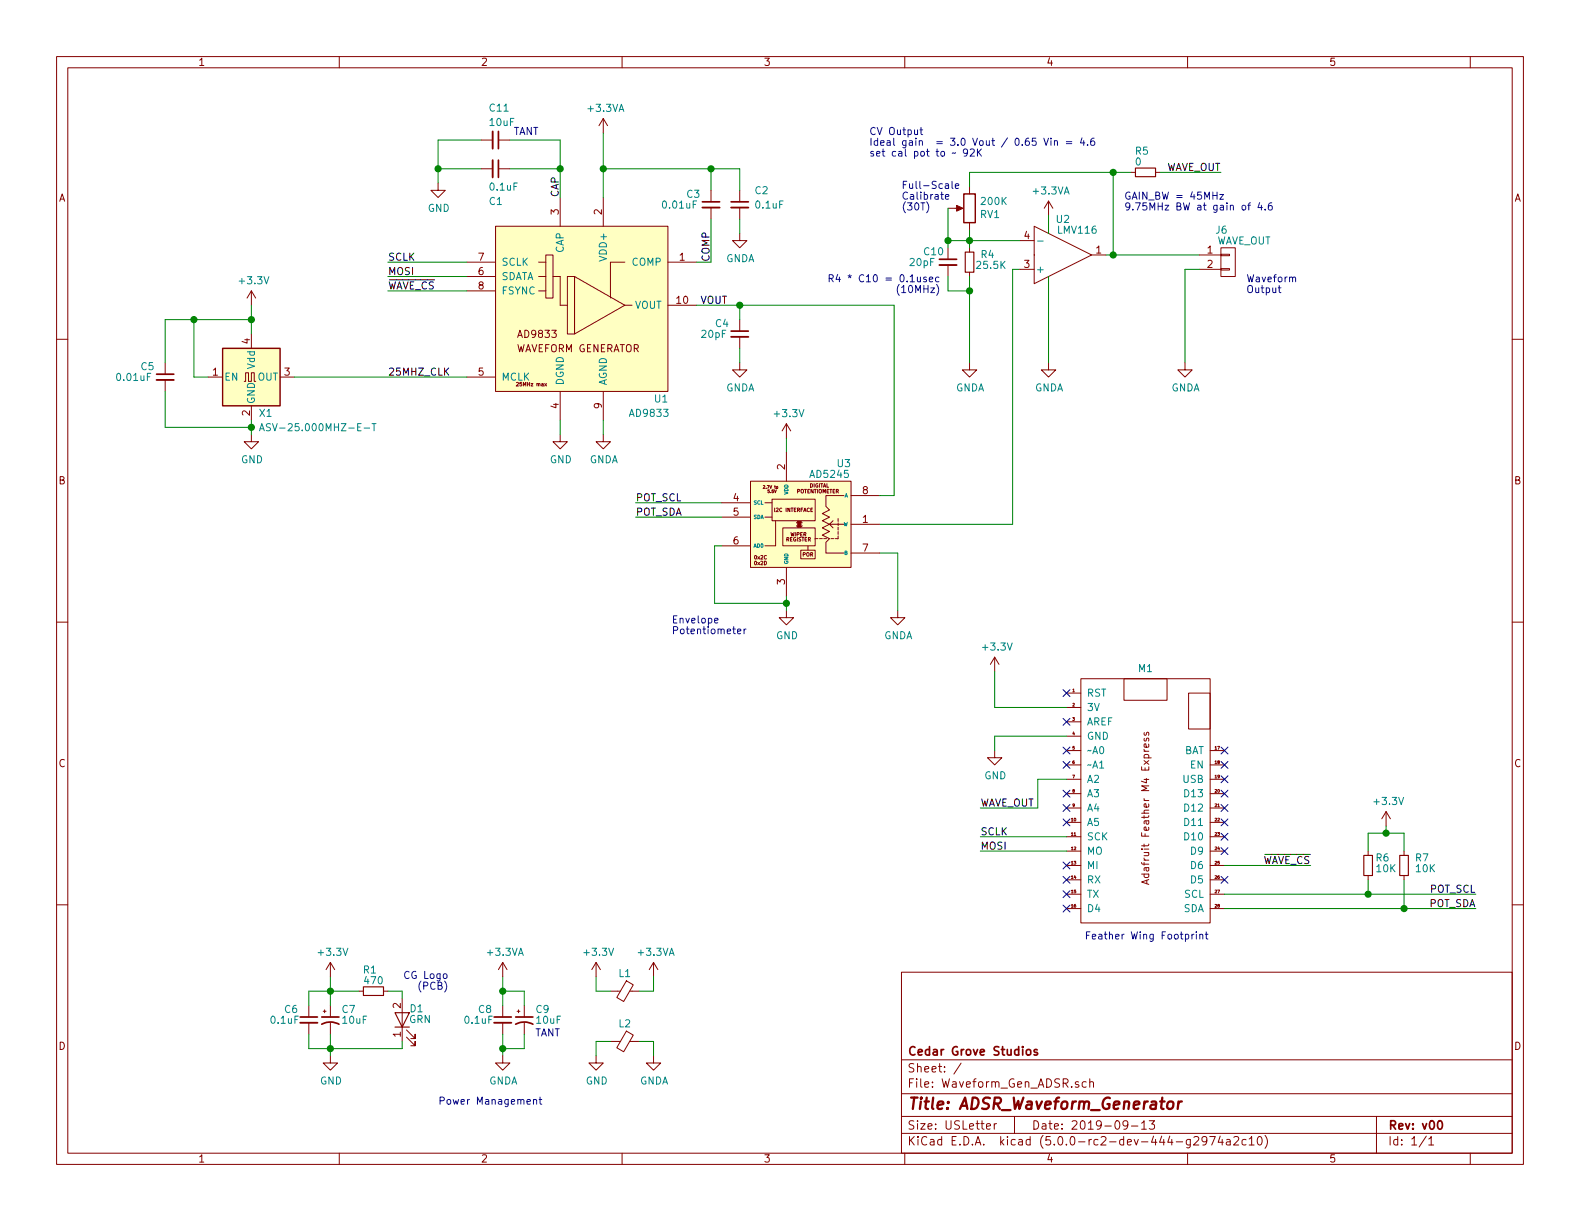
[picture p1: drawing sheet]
<svg xmlns="http://www.w3.org/2000/svg" width="279mm" height="216mm" viewBox="0 0 279 216" stroke-linecap="round" stroke-linejoin="round" font-family="sans-serif">
<g fill="none" stroke="#840000" stroke-width=".18">
<path d="M10 10h259.4v195.9h-259.4zM12 12h255.4v191.9h-255.4zM60 10v2M110 10v2M160 10v2M210 10v2M260 10v2M77.5 32.4v1.3h1.2l-1.2 1.2-1.3-1.2h1.3M85.1 24.8h2M85.1 29.8h2M88.1 24.8h2.1M88.1 29.8h2.1"/>
<path d="M99.1 34.9v5.1M106.7 21v2.5M106.7 34.9v5.1M106.7 21l-.8 1.2M106.7 21l.7 1.2M125.7 33.7v2M125.7 36.7v2M130.8 33.7v2M130.8 36.7v2M167.6 36.8h2.3M171.4 33v1.3M171.4 39.4v1.2"/>
<path d="M185.4 35.6l-.7 1.2M185.4 35.6v2.5M185.4 35.6l.8 1.2M200 30.5h.8M204.3 30.5h.8M10 60h2M44.4 51.4v2.6M44.4 59.1v2.5M44.4 51.4l-.7 1.3M44.4 51.4l.8 1.3M82.5 51.4h5.1M82.5 48.9h5.1"/>
<path d="M82.5 46.4h5.1M87.6 40h30.5v29.2h-30.5zM95.2 51.4h1.3M95.2 48.9h1.3M95.2 46.4h1.3M96.5 45.1h1.3v7.6h-1.3zM97.8 48.9h1.3v5.1h1.2M100.3 48.9h1.3v10.2h-1.3zM101.6 48.9l8.9 5.1-8.9 5.1zM110.5 46.4h-2.6v6.3M110.5 54h1.3M118.1 46.4h5.1"/>
<path d="M118.1 54h5.1M130.8 41.3v1.2h1.3l-1.3 1.3-1.3-1.3h1.3M130.8 56.5v2M130.8 59.6v2M167.6 43.8v2M167.6 46.9v2M171.4 43.8v.8M171.4 48.1v.8M180.3 47.6h2.6M180.3 42.5h2.6M182.9 40l10.1 5.1-10.1 5.1zM193 45.1h2.6"/>
<path d="M212.1 45.1h3.8M212.1 47.6h3.8M215.9 47.5h1.5v.3h-1.5zM215.9 45h1.5v.2h-1.5zM215.9 43.8h2.5v5.1h-2.5zM267.4 60h2M29.2 64.1v2.1M29.2 67.2v2M36.8 66.7h2.6M43.2 67.4h.2v-1.5h.5v1.5h.5v-1.5h.6v1.5h.2M44.4 76.8v1.3h1.3l-1.3 1.3-1.2-1.3h1.2M44.4 71.8v2.5"/>
<path d="M49.5 66.7h2.6M82.5 66.7h5.1M96.3 67.8l.3 .4M96.6 67.8l-.3 .4M99.1 76.8v1.3h1.2l-1.2 1.3-1.3-1.3h1.3M99.1 69.2v5.1M106.7 76.8v1.3h1.2l-1.2 1.3-1.3-1.3h1.3M106.7 69.2v5.1M130.8 64.1v1.3h1.3l-1.3 1.3-1.3-1.3h1.3M139.1 74.9l-.8 1.3M139.1 74.9v2.6M139.1 74.9l.7 1.3"/>
<path d="M171.4 64.1v1.3h1.3l-1.3 1.3-1.2-1.3h1.2M185.4 64.1v1.3h1.3l-1.3 1.3-1.3-1.3h1.3M209.5 64.1v1.3h1.3l-1.3 1.3-1.2-1.3h1.2M127.6 91.4h5.1M127.6 88.9h5.1M127.6 96.5h5.1M132.7 85.1h17.8v15.2h-17.8zM135.3 91.4h1.2M135.3 88.9h1.2M136.5 88.3h7.6v3.8h-7.6zM137.2 92.1v4.4h-1.9M138.4 93.3h5.7v3.2h-5.7z"/>
<path d="M139.1 80v5.1M140.8 92.5l.3-.3v1l-.3-.2M141.6 97.3h2.5v1.5h-2.5zM141.9 92.5l-.3-.3v1l.3-.2M142.9 96.5v.8M144.1 95.3h.6M144.9 95.3h.5M145.7 95.3h.5M146.7 92.7l.6 .6M146.9 95.3h.5M147.3 92.1l-.6 .6h2.5M148.2 94.7v.6h-.5"/>
<path d="M148.2 91.7v.5M148.2 92.5v.5M148.2 93.2v.5M148.2 94v.5M149.2 87.6h-3.2v1.9l.7 .7-1.3 .6 1.3 .6-1.3 .7 1.3 .6-1.3 .6 1.3 .7-1.3 .6 1.3 .7-.7 .6v1.9h3.2M150.5 92.7h5.1M150.5 97.8h5.1M150.5 87.6h5.1M10 110h2M139.1 108v1.2h1.2l-1.2 1.3-1.3-1.3h1.3M139.1 100.3v5.1M158.7 108v1.2h1.3l-1.3 1.3-1.2-1.3h1.2"/>
<path d="M175.9 116.2l-.8 1.3M175.9 116.2v2.5M175.9 116.2l.8 1.3M267.4 110h2M175.9 132.7v1.3h1.3l-1.3 1.3-1.3-1.3h1.3M188.6 122.6h2.5M188.6 132.7h2.5M188.6 135.3h2.5M188.6 137.8h2.5M188.6 125.1h2.5M188.6 127.6h2.5M188.6 130.2h2.5"/>
<path d="M191.1 120h22.9v43.2h-22.9zM198.8 120h7.6v3.8h-7.6zM202.4 130.6l-.1 .3 .2 .1h.2l.1-.4h.3v.4M202.4 129.5l-.1 .3 .2 .2 .2-.1 .1-.4h.3v.5M203.1 131.6v.4l-.1 .1h-.6v-.5l.2-.1 .1 .6M210.2 122.6h3.8v6.3h-3.8zM214 132.7h2.5M214 135.3h2.5M214 137.8h2.5M10 160h2M188.6 145.4h2.5M188.6 148h2.5"/>
<path d="M188.6 150.5h2.5M188.6 153h2.5M188.6 155.6h2.5M188.6 158.1h2.5M188.6 140.3h2.5M188.6 142.9h2.5M202.8 155.7v.6M203.1 155.5l-1.2 .5 1.2 .4M214 145.4h2.5M214 148h2.5M214 150.5h2.5M214 153h2.5"/>
<path d="M214 155.6h2.5M214 158.1h2.5M214 140.3h2.5M214 142.9h2.5M241.9 150.5v.8M241.9 154.8v.8M245.1 143.5l-.8 1.3M245.1 143.5v2.6M245.1 143.5l.8 1.3M248.3 150.5v.8M248.3 154.8v.8M267.4 160h2"/>
<path d="M54.6 177.8v2M57.1 178.8h.6M57.4 178.6v.5M58.4 170.2v2.5M58.4 177.8v2M58.4 170.2l-.7 1.3M58.4 170.2l.8 1.3M63.5 175.3h.8M67.8 175.3h.8M71.1 176.5v7.7M88.9 170.2v2.5M88.9 177.8v2"/>
<path d="M88.9 170.2l-.8 1.3M88.9 170.2l.8 1.3M91.4 178.8h.5M91.7 178.6v.5M92.7 177.8v2M105.4 170.2l-.8 1.3M105.4 170.2v2.5M105.4 170.2l.8 1.3M107.9 175.3h1.8M110.8 173.4l1.2 .7-1.7 3-1.2-.7zM111.4 175.3h1.6M115.6 170.2l-.8 1.3"/>
<path d="M115.6 170.2v2.5M115.6 170.2l.7 1.3M159.4 171.9h108v32h-108zM188.6 160.7h2.5M214 160.7h2.5M54.6 180.8v2.1M58.4 186.7v1.3h1.3l-1.3 1.2-1.3-1.2h1.3M58.4 180.8v2.1M71.9 183.4l1.5 1.5v-.7v.7h-.8M71.9 182.1l1.5 1.5v-.7v.7h-.8M88.9 186.7v1.3h1.3l-1.3 1.2-1.3-1.2h1.3M88.9 180.8v2.1"/>
<path d="M92.7 180.8v2.1M105.4 186.7v1.3h1.3l-1.3 1.2-1.3-1.2h1.3M107.9 184.2h1.8M110.8 182.3l1.2 .7-1.7 3-1.2-.7zM111.4 184.2h1.6M115.6 186.7v1.3h1.2l-1.2 1.2-1.3-1.2h1.3M159.4 197.4h108M159.4 193.4h108M159.4 187.4h108M170 188l-1.3 1.9M174.4 199.2l.8-.2-.1-.2-.4-.1-.3 .2 .1 .7h.6M175.8 198.7v1"/>
<path d="M176.2 198.7l-.3 .1-.1 .2M179.4 197.4v3M192.1 191.3h-.5l-.2 .2v.6l.2 .2 .5-.1M192.7 191.4l.1-.1a.37 .37 0 0 1 .6 .2v.8M192.7 190.8v1.5M199.4 198.8l-.1 .2a.48 .48 0 0 1-.6 0v-.7a.48 .48 0 0 1 .6-.1l.1 .1a1.19 1.19 0 0 1-.2 1.3l-.5 .1M200.1 199.1h1.1M201.9 198.6l.4-.4v1.5M201.9 199.7h.8M203.2 198.2h1l-.5 .6 .4 .1v.6l-.2 .2-.7-.2M243.4 197.4v6.5M60 203.9v2"/>
<path d="M110 203.9v2M159.4 200.4h108M160 203.9v2M210 203.9v2M210.5 201.5v1.2l-.3 .3-.3-.1M210.5 201.5h-.4l-.3 .3 .1 .5 .2 .2 .4-.1M211.1 201.1l.3-.1h.3l.3 .4-1 1.1h1M213.4 201.6l-.1 .2a.48 .48 0 0 1-.7 0v-.7a.48 .48 0 0 1 .7-.1v.1a1.19 1.19 0 0 1-.2 1.3l-.4 .1M213.9 201h1l-.6 1.5M215.8 200.9l-.4 1.1h.9M216.1 201.5v1M216.9 201.5h.6l.1 1"/>
<path d="M217.6 201.8l-.6 .1a.29 .29 0 0 0-.2 .3 .29 .29 0 0 0 .2 .3l.6-.1M218.2 201.1l.2-.1h.4l.2 .4-.9 1.1h.9M220.3 201.5h-.4l-.3 .3 .1 .5 .2 .2 .4-.1M220.9 201.4l.4-.4v1.5M220.9 202.5h.9M222.5 201.1l.2-.1a.81 .81 0 0 1 .6 .6 .81 .81 0 0 1-.3 .8l-.2 .1a.79 .79 0 0 1-.3-1.4zM223.7 200.8a1.71 1.71 0 0 1 0 2.2M252.2 200.9l-1.2 1.9M252.7 201.4l.4-.4v1.5M252.7 202.5h.8M260 203.9v2"/>
</g>
<g fill="none" stroke="#840000" stroke-width=".3">
<path d="M88.1 23.2v3.1M88.1 28.3v3.1M124.2 35.7h3.1M129.3 35.7h3M129.3 58.5h3M166.1 45.8h3.1M27.7 66.2h3M53.1 179.8h3M56.9 179.8h3M87.4 179.8h3M91.2 179.8h3M56.9 181.1a3.2 3.2 0 0 1 3 0"/>
<path d="M91.2 181.1a3.2 3.2 0 0 1 3 0M181.6 185.7l.2-.1 .4 .1v.7l-.2 .2-.4-.2zM183.4 185.6h-.3l-.2 .2v.2l.5 .1v.4h-.5M254.4 198.3l.2-.1a.81 .81 0 0 1 .6 .6 .81 .81 0 0 1-.3 .8l-.2 .1a.79 .79 0 0 1-.3-1.4z"/>
</g>
<path d="M206.6 194.9a.54 .54 0 0 1 .5-.1 .54 .54 0 0 1 .4 .3l-.1 .6a.56 .56 0 0 1-.5 .4 .56 .56 0 0 1-.5-.4zM208.4 194.8l-.1 1.3M209 194.8a.5 .5 0 0 0-.6 .3" fill="none" stroke="#840000" stroke-width=".41"/>
<path d="M87.1 23.2v3.1M87.1 28.3v3.1M124.2 36.7h3.1M129.3 36.7h3M129.3 59.6h3M166.1 46.9h3.1M27.7 67.2h3M53.1 180.8h3M87.4 180.8h3" fill="none" stroke="#840000" stroke-width=".33"/>
<g fill="none" stroke="#008400" stroke-width=".18">
<path d="M77.5 29.8h7.6M85.1 24.8h-7.6v7.6M90.2 29.8h8.9M90.2 24.8h8.9v10.1M106.7 29.8h24.1v3.9M106.7 23.5v11.4M125.7 38.7v7.7h-2.5M125.7 29.8v3.9M130.8 38.7v2.6M167.6 36.8v7M185.4 38.1v3.2M196.8 30.5v14.6"/>
<path d="M200 30.5h-28.6v2.5M205.1 30.5h10.8M34.3 56.5v10.2h2.5M44.4 54v5.1M44.4 56.5h-15.2v7.6M68.6 51.4h13.9M68.6 46.4h13.9M68.6 48.9h13.9M123.2 54h34.9v33.6h-2.5M130.8 54v2.5M167.6 48.9v2.5h3.8M167.6 42.5h12.7"/>
<path d="M171.4 40.6v3.2M171.4 48.9v15.2M180.3 47.6h-1.2v45.1h-23.5M185.4 48.9v15.2M195.6 45.1h16.5M212.1 47.6h-2.6v16.5M29.2 69.2v6.4h15.2M44.4 74.3v2.5M52.1 66.7h30.4M99.1 74.3v2.5M106.7 74.3v2.5M130.8 61.6v2.5"/>
<path d="M139.1 77.5v2.5M112.4 88.9h15.2M112.4 91.4h15.2M127.6 96.5h-1.2v10.2h12.7M155.6 97.8h3.1v10.2M139.1 105.4v2.6M175.9 118.7v6.4h12.7M188.6 130.2h-12.7v2.5M188.6 137.8h-5.1v5.1h-10.1M173.4 148h15.2M173.4 150.5h15.2M216.5 153h15.3"/>
<path d="M216.5 158.1h44.5M241.9 150.5v-3.2h6.4v3.2M241.9 155.6v2.5M245.1 146.1v1.2M248.3 155.6v5.1M58.4 172.7v5.1M63.5 175.3h-8.9v2.5M68.6 175.3h2.5v1.2M88.9 175.3h3.8v2.5M88.9 172.7v5.1M105.4 172.7v2.6h2.5M115.6 172.7v2.6h-2.6"/>
<path d="M216.5 160.7h44.5M54.6 182.9v2.5h16.5v-1.2M58.4 182.9v3.8M88.9 182.9v3.8M92.7 182.9v2.5h-3.8M107.9 184.2h-2.5v2.5M113 184.2h2.6v2.5"/>
</g>
<g fill="#008400" stroke="#008400" stroke-width=".25">
<circle cx="58.4" cy="185.4" r=".51"/>
<circle cx="171.5" cy="42.5" r=".51"/>
<circle cx="167.6" cy="42.5" r=".51"/>
<circle cx="196.9" cy="45.1" r=".51"/>
<circle cx="171.5" cy="51.4" r=".51"/>
<circle cx="77.5" cy="29.8" r=".51"/>
<circle cx="99.1" cy="29.8" r=".51"/>
<circle cx="106.7" cy="29.8" r=".51"/>
<circle cx="125.7" cy="29.8" r=".51"/>
<circle cx="58.4" cy="175.3" r=".51"/>
<circle cx="88.9" cy="185.4" r=".51"/>
<circle cx="88.9" cy="175.3" r=".51"/>
<circle cx="196.9" cy="30.5" r=".51"/>
<circle cx="44.5" cy="56.5" r=".51"/>
<circle cx="44.5" cy="75.6" r=".51"/>
<circle cx="34.3" cy="56.5" r=".51"/>
<circle cx="130.8" cy="54" r=".51"/>
<circle cx="139.1" cy="106.7" r=".51"/>
<circle cx="248.3" cy="160.7" r=".51"/>
<circle cx="241.9" cy="158.1" r=".51"/>
<circle cx="245.1" cy="147.3" r=".51"/>
</g>
<g fill="none" stroke="#0000c2" stroke-width=".18">
<path d="M162.7 23h.5M162.9 22.5v1.1l.3 .2M163.9 35.7a1.4 1.4 0 0 1 0 1.9M167.2 34.8l.6-.1-.1-.3h-.3l-.2 .2 .1 .6h.4M168.4 32.1v1l.1 .2M168.9 32.9l.6-.1v-.3h-.4l-.2 .2 .1 .6h.5M169 27l-.6 .1M171.1 26.9l-.3 .2h-.3l-.1-.2 .1-.5 .3-.1 .2 .2a.87 .87 0 0 1-.3 1.1h-.2M171.6 26.5l.5-.2 .2 .4-.1 .2-.7 .7h.8M172.8 26.3v1.3M173 26.9l.6 .7M173.6 26.3l-.8 .8"/>
<path d="M184.6 24.4l.4 1.3 .4-1.3M185.9 24.4v.2M185.9 24.9v.8M186.5 25l.1-.1h.3l.1 .8M186.5 24.9v.8M188.6 25h.9M188.6 25.4h.9M191.3 24.4l-.2 .9h.7M191.6 24.9v.8M192.3 25.6v.1M193.5 24.4l-.5 .2-.1 .4v.6l.2 .1h.4l.1-.2-.1-.5-.4-.1-.2 .3M214.5 34.6h.7"/>
<path d="M215.2 34v1.2M215.7 34.4h.7l-.7 .8h.7M220.6 36.3h.5M221.1 35.9l-.3 .1v1.1M222.8 35.8l-.3 .9h.7M223.1 36.3v.8M223.7 37v.1M224.9 35.9h-.4a.87 .87 0 0 0 0 1.2l.4-.1v-.5l-.4-.2-.2 .3M146.6 49.2l.7-.1v-.4l-.2-.1h-.5v1.2M146.9 49.2l.4 .6M148.1 48.5l-.3 .9h.8M148.4 49v.8"/>
<path d="M150 48.7l.3 .2 .2-.2M150.1 49.1l.2-.2 .1 .2M159 50.3a1.47 1.47 0 0 0 0 1.9M226 50.9h.5M226.2 50.5v1.1l.3 .1M228.6 49.2l.2-.2h.3v.8M126.4 109.7l.6-.1-.1-.2-.4-.1-.1 .2v.6h.5M130.4 111.6l.6-.1v-.2l-.4-.1-.2 .2 .1 .6h.5M131.6 111.2v.9M131.9 111.2l-.3 .3M210.8 165.2v.8M211.1 165.2l-.3 .2"/>
<path d="M211.6 164.8v.1M211.6 165.2v.8M212.2 165.3l.1-.1 .3 .1 .1 .7M212.2 165.2v.8M213.1 165.2h.5M213.3 164.8v1.1l.3 .1M94.3 194.5l.2-.1 .3 .1 .1 .7M94.3 194.4v.8M95.3 194.4h.5M95.5 194v1.1l.3 .1"/>
</g>
<path d="M200.8 29.7h3.5v1.5h-3.5zM170.7 44.6h1.5v3.5h-1.5zM241.2 151.3h1.5v3.5h-1.5zM247.5 151.3h1.5v3.5h-1.5zM64.3 174.5h3.5v1.5h-3.5zM69.8 179.1h2.6l-1.3 2.5zM69.8 181.6h2.6" fill="none" stroke="#840000" stroke-width=".2"/>
<path d="M170.4 34.3h2.1v5.1h-2.1zM39.4 61.6h10.1v10.2h-10.1z" fill="none" stroke="#840000" stroke-width=".25"/>
<g fill="#840000" stroke="#840000" stroke-width=".18">
<path d="M169.2 36.3l1.1 .5-1.1 .5z"/>
<path d="M141.1 92.2h.5v1h-.5z"/>
</g>
<g fill="#ffffc2" stroke="#ffffc2" stroke-width=".18">
<path d="M87.6 40h30.5v29.2h-30.5z"/>
<path d="M39.4 61.6h10.1v10.2h-10.1z"/>
<path d="M132.7 85.1h17.8v15.2h-17.8z"/>
</g>
<path d="M183.5 42.6h1M45.9 76.2l.4-1.3 .4 1.3M46 75.8h.6M47.8 75l-.5-.1-.1 .1-.1 .3 .1 .2 .5 .1 .1 .3-.2 .3-.5-.1M64.4 75.7h1M65.8 74.9h.7M66.1 74.9v1.3M194.5 134.9l.3-.4v1.3M194.5 135.8h.7M194.6 132.1l.2-.1a.69 .69 0 0 1 .4 .6 .69 .69 0 0 1-.4 .7l-.2-.2-.1-.3z" fill="none" stroke="#008484" stroke-width=".18"/>
<g fill="none" stroke="#000084" stroke-width=".18">
<path d="M188 139.7l1.2 1.2M188 134.6l1.2 1.3M188 132.1l1.2 1.2M188 127l1.2 1.2M188 121.9l1.2 1.3M189.2 139.7l-1.2 1.2M189.2 134.6l-1.2 1.3M189.2 132.1l-1.2 1.2M189.2 127l-1.2 1.2M189.2 121.9l-1.2 1.3M215.9 132.1l1.2 1.2M215.9 134.6l1.2 1.3"/>
<path d="M215.9 137.2l1.2 1.2M215.9 139.7l1.2 1.2M217.1 132.1l-1.2 1.2M217.1 134.6l-1.2 1.3M217.1 137.2l-1.2 1.2M217.1 139.7l-1.2 1.2M188 157.5l1.2 1.2M188 155l1.2 1.2M188 152.4l1.2 1.2M188 144.8l1.2 1.2M188 142.3l1.2 1.2M189.2 157.5l-1.2 1.2"/>
<path d="M189.2 155l-1.2 1.2M189.2 152.4l-1.2 1.2M189.2 144.8l-1.2 1.2M189.2 142.3l-1.2 1.2M215.9 142.3l1.2 1.2M215.9 144.8l1.2 1.2M215.9 147.3l1.2 1.3M215.9 149.9l1.2 1.2M215.9 155l1.2 1.2M217.1 142.3l-1.2 1.2M217.1 144.8l-1.2 1.2M217.1 147.3l-1.2 1.3"/>
<path d="M217.1 149.9l-1.2 1.2M217.1 155l-1.2 1.2M188 160l1.2 1.3M189.2 160l-1.2 1.3"/>
</g>
<text font-size="2.8" fill="#840000" x="160.4" y="196.2">Title: ADSR_Waveform_Generator</text>
<g font-size="2.1" fill="#840000">
<text x="160.4" y="189.6">Sheet: /</text>
<text x="160.4" y="186.6">Cedar Grove Studios</text>
<text x="160.4" y="192.3">File: Waveform_Gen_ADSR.sch</text>
<text x="160.4" y="202.5">KiCad E.D.A. kicad (5.0.0-rc2-dev-444-g2974a2c10)</text>
<text x="160.4" y="199.7">Size: USLetter</text>
<text x="182.4" y="199.7">Date: 2019-09-13</text>
<text x="245.4" y="199.7">Rev: v00</text>
<text x="245.4" y="202.5">Id: 1/1</text>
</g>
<g font-size="1.8" fill="#840000">
<text x="35" y="11.6">1</text>
<text x="85" y="11.6">2</text>
<text x="135" y="11.6">3</text>
<text x="185" y="11.6">4</text>
<text x="235" y="11.6">5</text>
<text x="10.4" y="35.6">A</text>
<text x="267.8" y="35.6">A</text>
<text x="98.8" y="37.9" transform="rotate(-90 98.8 37.9)">3</text>
<text x="106.4" y="37.9" transform="rotate(-90 106.4 37.9)">2</text>
<text x="84.6" y="46.1">7</text>
<text x="120.2" y="46.1">1</text>
<text x="181.1" y="47.4">3</text>
<text x="181.1" y="42.3">4</text>
<text x="193.8" y="44.8">1</text>
<text x="213.5" y="44.8">1</text>
<text x="213.5" y="47.4">2</text>
<text x="84.6" y="48.6">6</text>
<text x="84.6" y="51.2">8</text>
<text x="119.7" y="53.7">10</text>
<text x="91.8" y="59.7">AD9833</text>
<text x="44.2" y="60.8" transform="rotate(-90 44.2 60.8)">4</text>
<text x="91.1" y="62.3">WAVEFORM GENERATOR</text>
<text x="37.6" y="66.4">1</text>
<text x="50.3" y="66.4">3</text>
<text x="84.6" y="66.4">5</text>
<text x="44.2" y="73.5" transform="rotate(-90 44.2 73.5)">2</text>
<text x="98.8" y="72.2" transform="rotate(-90 98.8 72.2)">4</text>
<text x="106.4" y="72.2" transform="rotate(-90 106.4 72.2)">9</text>
<text x="138.8" y="83" transform="rotate(-90 138.8 83)">2</text>
<text x="10.4" y="85.6">B</text>
<text x="129.7" y="88.6">4</text>
<text x="152.6" y="87.4">8</text>
<text x="267.8" y="85.6">B</text>
<text x="129.7" y="91.2">5</text>
<text x="152.6" y="92.5">1</text>
<text x="129.7" y="96.3">6</text>
<text x="152.6" y="97.5">7</text>
<text x="138.8" y="103.4" transform="rotate(-90 138.8 103.4)">3</text>
<text x="10.4" y="135.6">C</text>
<text x="267.8" y="135.6">C</text>
<text x="203.2" y="154.9" transform="rotate(-90 203.2 154.9)">Adafruit Feather M4 Express</text>
<text x="70.9" y="178.3" transform="rotate(-90 70.9 178.3)">2</text>
<text x="10.4" y="185.6">D</text>
<text x="70.9" y="183.4" transform="rotate(-90 70.9 183.4)">1</text>
<text x="267.8" y="185.6">D</text>
<text x="35" y="205.5">1</text>
<text x="85" y="205.5">2</text>
<text x="135" y="205.5">3</text>
<text x="185" y="205.5">4</text>
<text x="235" y="205.5">5</text>
</g>
<g font-size="1.8" fill="#008484">
<text x="86.6" y="19.7">C11</text>
<text x="86.7" y="22.3">10uF</text>
<text x="104.1" y="19.8">+3.3VA</text>
<text x="200.8" y="27.4">R5</text>
<text x="200.8" y="29.3">0</text>
<text x="86.7" y="33.7">0.1uF</text>
<text x="121.5" y="35">C3</text>
<text x="133.6" y="34.3">C2</text>
<text x="182.8" y="34.4">+3.3VA</text>
<text x="75.6" y="37.5">GND</text>
<text x="86.6" y="36.2">C1</text>
<text x="117.3" y="36.9">0.01uF</text>
<text x="133.7" y="36.9">0.1uF</text>
<text x="173.4" y="38.6">RV1</text>
<text x="173.6" y="36.2">200K</text>
<text x="186.8" y="39.4">U2</text>
<text x="187.2" y="41.3">LMV116</text>
<text x="215" y="41.3">J6</text>
<text x="88.6" y="47">SCLK</text>
<text x="99.7" y="44.8" transform="rotate(-90 99.7 44.8)">CAP</text>
<text x="107.3" y="45.8" transform="rotate(-90 107.3 45.8)">VDD+</text>
<text x="111.8" y="47">COMP</text>
<text x="128.3" y="46.4">GNDA</text>
<text x="161" y="47">20pF</text>
<text x="163.5" y="45.1">C10</text>
<text x="172.9" y="47.5">25.5K</text>
<text x="173.5" y="45.6">R4</text>
<text x="215" y="43.2">WAVE_OUT</text>
<text x="42.5" y="50.3">+3.3V</text>
<text x="88.6" y="49.5">SDATA</text>
<text x="88.6" y="52.1">FSYNC</text>
<text x="183.1" y="48.3">+</text>
<text x="112.2" y="54.6">VOUT</text>
<text x="124.2" y="59.7">20pF</text>
<text x="126.6" y="57.8">C4</text>
<text x="25" y="65.5">C5</text>
<text x="45.1" y="65.2" transform="rotate(-90 45.1 65.2)">Vdd</text>
<text x="20.8" y="67.4">0.01uF</text>
<text x="39.6" y="67.3">EN</text>
<text x="45.1" y="71.5" transform="rotate(-90 45.1 71.5)">GND</text>
<text x="45.5" y="67.3">OUT</text>
<text x="88.6" y="67.3">MCLK</text>
<text x="99.7" y="68.2" transform="rotate(-90 99.7 68.2)">DGND</text>
<text x="107.3" y="68.2" transform="rotate(-90 107.3 68.2)">AGND</text>
<text x="115.8" y="71.2">U1</text>
<text x="128.3" y="69.2">GNDA</text>
<text x="169" y="69.2">GNDA</text>
<text x="183" y="69.2">GNDA</text>
<text x="207.1" y="69.2">GNDA</text>
<text x="45.9" y="73.7">X1</text>
<text x="47.8" y="76.3">ASV-25.000MHZ-E-T</text>
<text x="111.6" y="73.7">AD9833</text>
<text x="137.1" y="73.8">+3.3V</text>
<text x="42.6" y="81.9">GND</text>
<text x="97.2" y="81.9">GND</text>
<text x="104.2" y="81.9">GNDA</text>
<text x="148.1" y="82.6">U3</text>
<text x="143.5" y="84.5">AD5245</text>
<text x="137.2" y="113">GND</text>
<text x="156.3" y="113">GNDA</text>
<text x="173.9" y="115">+3.3V</text>
<text x="201.3" y="118.8">M1</text>
<text x="192.2" y="123.2">RST</text>
<text x="192.2" y="125.7">3V</text>
<text x="192.2" y="128.3">AREF</text>
<text x="192.2" y="130.8">GND</text>
<text x="174.1" y="137.8">GND</text>
<text x="192.2" y="133.3">A0</text>
<text x="192.2" y="135.9">A1</text>
<text x="209.3" y="133.3">BAT</text>
<text x="210.5" y="135.9">EN</text>
<text x="192.2" y="138.4">A2</text>
<text x="192.2" y="141">A3</text>
<text x="192.2" y="143.5">A4</text>
<text x="209.2" y="138.4">USB</text>
<text x="209.7" y="141">D13</text>
<text x="209.7" y="143.5">D12</text>
<text x="243.2" y="142.3">+3.3V</text>
<text x="192.2" y="146">A5</text>
<text x="192.2" y="148.6">SCK</text>
<text x="209.7" y="146">D11</text>
<text x="209.7" y="148.6">D10</text>
<text x="192.2" y="151.1">MO</text>
<text x="192.2" y="153.7">MI</text>
<text x="210.7" y="151.1">D9</text>
<text x="210.7" y="153.7">D6</text>
<text x="243.4" y="152.3">R6</text>
<text x="243.5" y="154.2">10K</text>
<text x="250.3" y="152.3">R7</text>
<text x="250.4" y="154.2">10K</text>
<text x="192.2" y="156.2">RX</text>
<text x="192.2" y="158.8">TX</text>
<text x="192.2" y="161.3">D4</text>
<text x="209.2" y="161.3">SDA</text>
<text x="209.4" y="158.8">SCL</text>
<text x="210.7" y="156.2">D5</text>
<text x="56.5" y="169">+3.3V</text>
<text x="64.3" y="172.1">R1</text>
<text x="86.3" y="169">+3.3VA</text>
<text x="103.5" y="169">+3.3V</text>
<text x="109.5" y="172.8">L1</text>
<text x="113" y="169">+3.3VA</text>
<text x="50.4" y="179.1">C6</text>
<text x="60.5" y="179.1">C7</text>
<text x="64.6" y="174">470</text>
<text x="72.5" y="179">D1</text>
<text x="84.7" y="179.1">C8</text>
<text x="94.8" y="179.1">C9</text>
<text x="48" y="181">0.1uF</text>
<text x="60.7" y="181">10uF</text>
<text x="72.3" y="180.9">GRN</text>
<text x="82.3" y="181">0.1uF</text>
<text x="94.9" y="181">10uF</text>
<text x="109.5" y="181.7">L2</text>
<text x="56.6" y="191.8">GND</text>
<text x="86.4" y="191.8">GNDA</text>
<text x="103.6" y="191.8">GND</text>
<text x="113.1" y="191.8">GNDA</text>
</g>
<g font-size="1.8" fill="#0000c2">
<text x="90.8" y="23.9">TANT</text>
<text x="153.7" y="23.9">CV Output</text>
<text x="153.7" y="25.8">Ideal gain = 3.0 Vout / 0.65 Vin = 4.6</text>
<text x="153.7" y="27.7">set cal pot to 92K</text>
<text x="159.4" y="33.4">Full-Scale</text>
<text x="159.4" y="35.3">Calibrate</text>
<text x="198.8" y="35.3">GAIN_BW = 45MHz</text>
<text x="159.4" y="37.2">(30T)</text>
<text x="198.8" y="37.2">9.75MHz BW at gain of 4.6</text>
<text x="150.7" y="49.9">R4 * C10 = 0.1usec</text>
<text x="159.6" y="51.8">(10MHz)</text>
<text x="220.3" y="49.9">Waveform</text>
<text x="220.3" y="51.8">Output</text>
<text x="118.7" y="110.2">Envelope</text>
<text x="118.7" y="112.1">Potentiometer</text>
<text x="191.8" y="166.1">Feather Wing Footprint</text>
<text x="71.9" y="173.1">CG Logo</text>
<text x="74.5" y="175">(PCB)</text>
<text x="94.6" y="183.3">TANT</text>
<text x="77.5" y="195.3">Power Management</text>
</g>
<g font-size="1.8">
<text x="98.8" y="34.9" transform="rotate(-90 98.8 34.9)">CAP</text>
<text x="205.9" y="30.2">WAVE_OUT</text>
<text x="68.6" y="46.1">SCLK</text>
<text x="125.5" y="46.4" transform="rotate(-90 125.5 46.4)">COMP</text>
<text x="68.6" y="48.6">MOSI</text>
<text x="68.6" y="51.2">WAVE_CS</text>
<text x="123.8" y="53.7">VOUT</text>
<text x="68.6" y="66.4">25MHZ_CLK</text>
<text x="112.4" y="88.6">POT_SCL</text>
<text x="112.4" y="91.2">POT_SDA</text>
<text x="173.4" y="142.6">WAVE_OUT</text>
<text x="173.4" y="147.7">SCLK</text>
<text x="173.4" y="150.2">MOSI</text>
<text x="223" y="152.8">WAVE_CS</text>
<text x="252.6" y="160.4">POT_SDA</text>
<text x="252.8" y="157.9">POT_SCL</text>
</g>
<g font-size=".9" fill="#840000">
<text x="91.6" y="68.3">25MHz max</text>
<text x="140.8" y="87.2">POTENTIOMETER</text>
<text x="143.2" y="86.2">DIGITAL</text>
<text x="137" y="90.5">I2C INTERFACE</text>
<text x="139" y="95.7">REGISTER</text>
<text x="139.8" y="94.8">WIPER</text>
<text x="133.5" y="98.9">0x2C</text>
<text x="133.5" y="99.9">0x2D</text>
<text x="141.9" y="98.4">POR</text>
</g>
<g font-size=".9" fill="#008484">
<text x="133.2" y="89.2">SCL</text>
<text x="139.4" y="87.5" transform="rotate(-90 139.4 87.5)">VDD</text>
<text x="149.4" y="87.9">A</text>
<text x="133.2" y="91.7">SDA</text>
<text x="149.1" y="93">W</text>
<text x="133.2" y="96.8">AD0</text>
<text x="139.4" y="99.8" transform="rotate(-90 139.4 99.8)">GND</text>
<text x="149.4" y="98.1">B</text>
</g>
<g font-size=".7" fill="#840000">
<text x="135.1" y="86.4">2.7V to</text>
<text x="135.8" y="87.1">5.5V</text>
<text x="189.7" y="122.4">1</text>
<text x="189.7" y="124.9">2</text>
<text x="189.7" y="127.4">3</text>
<text x="189.7" y="130">4</text>
<text x="189.7" y="132.5">5</text>
<text x="189.7" y="135.1">6</text>
<text x="189.7" y="137.6">7</text>
<text x="214.9" y="132.5">17</text>
<text x="214.9" y="135.1">18</text>
<text x="214.9" y="137.6">19</text>
<text x="189.7" y="140.1">8</text>
<text x="189.7" y="142.7">9</text>
<text x="214.9" y="140.1">20</text>
<text x="214.9" y="142.7">21</text>
<text x="189.5" y="145.2">10</text>
<text x="189.5" y="147.8">11</text>
<text x="214.9" y="145.2">22</text>
<text x="214.9" y="147.8">23</text>
<text x="189.5" y="150.3">12</text>
<text x="189.5" y="152.8">13</text>
<text x="189.5" y="155.4">14</text>
<text x="214.9" y="150.3">24</text>
<text x="214.9" y="152.8">25</text>
<text x="214.9" y="155.4">26</text>
<text x="189.5" y="157.9">15</text>
<text x="189.5" y="160.5">16</text>
<text x="214.9" y="157.9">27</text>
<text x="214.9" y="160.5">28</text>
</g>
</svg>
